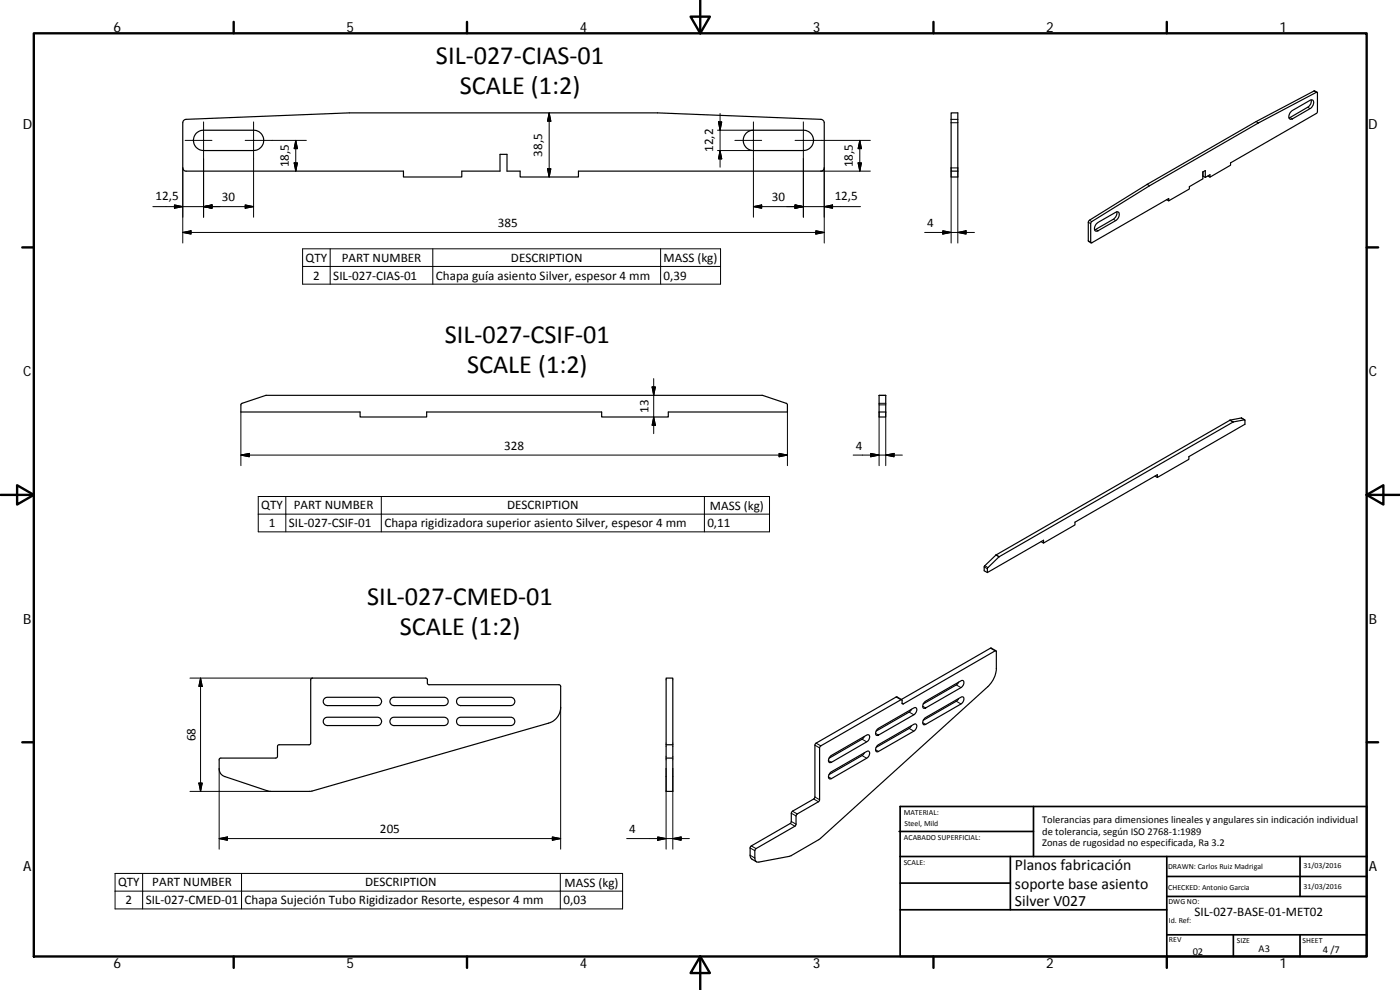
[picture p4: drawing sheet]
<svg xmlns="http://www.w3.org/2000/svg" width="420mm" height="297mm" viewBox="0 0 420 297" stroke-linecap="round" stroke-linejoin="round" font-family="sans-serif">
<g fill="none" stroke="#000" stroke-width=".36">
<path d="M55 36.2l.8-.4 49-1.9h92.5l49.1 1.9 .7 .4 .3 .6v13.6l-.4 .8-.7 .2h-72.7v1.7h-17.5v-1.7h-3.9v-5.1h-2.1v5.1h-11.5v1.7h-17.5v-1.7h-65.3l-.6-.2-.3-.8v-13.6zM285.4 33.9h2.1v17.5h-2.1zM377 36.5l-32.7 18.8M377 36.5l.7 .4M377.7 36.9l17.3-9.2 .4 .1v5.8l-.3 .4-25.8 14.9v.7l-6.2 3.5v-.7l-1.4 .8M377.7 36.9l-32.7 18.8M387.4 33.5l5.8-3.4a.76 .76 0 0 1 1 .1 .76 .76 0 0 1 0 1l-.8 1.3-5.5 3.2a.78 .78 0 0 1-1-.2 .78 .78 0 0 1 0-1zM393.5 30a2.09 2.09 0 0 1-1 2.2l-5.6 3.2M395.3 27.7l-.9-.4-17.4 9.2M58.9 40l.6-.5 1.2-.4h15.4a3 3 0 0 1 3 3 3 3 0 0 1-3 3.1h-15a3.1 3.1 0 0 1-2.8-1.9 3.1 3.1 0 0 1 .6-3.3zM223.9 40l.6-.5 1.2-.4h15.4a3 3 0 0 1 3.1 3 3 3 0 0 1-3.1 3.1h-15a3.1 3.1 0 0 1-2.8-1.9 3.1 3.1 0 0 1 .6-3.3zM285.4 51.4v1.7h2.1v-1.7"/>
<path d="M344.3 55.3l-17.6 11-.1 6 .8 .6M344.3 55.3l.7 .4M350.1 59.9l.6 .4M361 51.6v1.2l.7 .4M361.7 53.2v-2l-.7 .4v2.1l-4.1 2.3v.7l-6.2 3.6v-.7l-23.3 13.2-.1-5.7 .3-.6 17.4-10.8M362.5 52.8l.6 .3M329.1 67.1l5.7-3.4a.77 .77 0 0 1 1 .1 .77 .77 0 0 1 0 1l-.4 .8-.6 .6-5.3 3a.76 .76 0 0 1-1-.1 .76 .76 0 0 1 0-1zM335.1 63.6a2.21 2.21 0 0 1-1 2.2l-5.6 3.2M263.8 118.6h2v6.5h-2zM72.4 121.2l7.5-2.6h148.8l7.4 2.5 .2 .4v2.1h-35.7v1.5h-20v-1.5h-52.6v1.5h-19.9v-1.5h-35.8zM263.8 123.6h2M373.6 126l-1.1-.6-3.3 .6-70.3 40.5-3.5 3.5v1.3l.9 .5"/>
<path d="M346.6 142.9l.7 .4M296.4 170.4l3.4-3.3 70.2-40.5 3.6-.6v1.3l-16.8 9.7v.8l-9.5 5.5v-.9l-24.7 14.3v.8l-9.4 5.4v-.8l-16.9 9.7zM312.5 162.5l.7 .4M298.9 195.3l-1.6-.8-26.8 15.4M97.3 215.6l1-.4h15a1.25 1.25 0 0 1 1.2 1.3 1.25 1.25 0 0 1-1.2 1.2h-15a1.25 1.25 0 0 1-1.2-.7 1.25 1.25 0 0 1 .2-1.4zM97.3 209.6l1-.4h15a1.25 1.25 0 0 1 1.2 1.3 1.25 1.25 0 0 1-1.2 1.2h-15a1.26 1.26 0 0 1-1.2-.7 1.26 1.26 0 0 1 .2-1.4zM117.3 215.6l1-.4h15a1.25 1.25 0 0 1 1.2 1.3 1.25 1.25 0 0 1-1.2 1.2h-15a1.25 1.25 0 0 1-1.2-.7 1.25 1.25 0 0 1 .2-1.4zM117.3 209.6l1-.4h15a1.25 1.25 0 0 1 1.2 1.3 1.25 1.25 0 0 1-1.2 1.2h-15a1.26 1.26 0 0 1-1.2-.7 1.26 1.26 0 0 1 .2-1.4zM137.3 209.6l1-.4h15a1.25 1.25 0 0 1 1.2 1.3 1.25 1.25 0 0 1-1.2 1.2h-15a1.26 1.26 0 0 1-1.2-.7 1.26 1.26 0 0 1 .2-1.4zM137.3 215.6l1-.4h15a1.25 1.25 0 0 1 1.2 1.3 1.25 1.25 0 0 1-1.2 1.2h-15a1.25 1.25 0 0 1-1.2-.7 1.25 1.25 0 0 1 .2-1.4zM263.3 218.8l11-6.4a.67 .67 0 0 1 .8 .2 .67 .67 0 0 1-.1 .9l-.7 1-10.7 6.1a.66 .66 0 0 1-.8-.2 .66 .66 0 0 1 .1-.9zM270.6 209.9l-1.6-.8-24.2 14-.2 .4-.2 16-6.8 4.1-.1 3-.3 .4-11.9 7-.1 3.1 .4 .7 1.4 .8"/>
<path d="M273.5 212.8l-.7 .9-9.9 5.7M273.5 217.7l-.7 .9-9.9 5.6M277.6 210.5l10.8-6.2a.67 .67 0 0 1 .9 .2 .67 .67 0 0 1-.1 .9l-.8 .9-10.6 6.1a.66 .66 0 0 1-.9-.2 .66 .66 0 0 1 .1-.9zM277.6 215.4l10.8-6.2a.66 .66 0 0 1 .9 .2 .66 .66 0 0 1-.1 .9l-.8 .9-10.6 6.1a.67 .67 0 0 1-.9-.2 .67 .67 0 0 1 .1-.9zM287.7 204.7l-.7 .8-9.9 5.7M287.7 209.6l-.5 .7-10.1 5.8M65.8 227.6l.5-.1h16.5l.5-.6v-3l.3-.4 9.5-.1 .1-.5v-18.9l.4-.5h34.2l.4 .3 .1 1.3 .5 .3h39l.5 .6v6.2a5 5 0 0 1-3.7 4.8l-71.4 20.4h-12.6l-13.1-4.4a2.37 2.37 0 0 1-1.7-2.3zM199.9 223.5v-20h2v20M199.9 227.5v9.9h2v-9.9M199.9 223.5v4M199.9 223.5h2M199.9 227.5h2"/>
<path d="M201.9 223.5v4M246.1 224l24.3-14 .3 .1v1l.4 .1 27.7-15.9 .2 .1v5.2a8.1 8.1 0 0 1-2.5 5.4l-50.5 45.8-8.8 5-9.4 1.9a1.04 1.04 0 0 1-1.3-1.2v-2.3l.3-.5 11.8-6.8 .3-.6v-2.5l.3-.5 6.7-4.1zM249.3 231.7l10.8-6.2a.67 .67 0 0 1 .9 .2 .67 .67 0 0 1-.1 .9l-.8 .9-10.6 6.1a.66 .66 0 0 1-.9-.2 .66 .66 0 0 1 .2-.9zM249.3 226.8l10.8-6.2a.67 .67 0 0 1 .9 .2 .67 .67 0 0 1-.1 .9l-.8 .9-10.6 6.1a.67 .67 0 0 1-.9-.2 .67 .67 0 0 1 .2-.9zM259.4 225.9l-.7 .8-9.9 5.7M259.4 221l-.7 .8-9.9 5.7M263.3 223.7l11-6.4a.66 .66 0 0 1 .8 .2 .66 .66 0 0 1-.1 .9l-.7 1-10.7 6.1a.67 .67 0 0 1-.8-.2 .67 .67 0 0 1 .1-.9z"/>
</g>
<g fill="none" stroke="#000" stroke-width=".3">
<path d="M61.1 36.6v28.6M76.1 36.6v28.6M164.8 33.9v19.2M164.8 33.9l.5 2.5h-1zM215.3 39.1h10.7M215.6 36.6h1l-.5 2.5zM216.1 34.1v16.1M226.1 36.6v28.6M241.1 36.6v28.6M285.4 36.8h2.1M285.4 35.8h2.1M387.2 35.3l.7 .4"/>
<path d="M392.5 32.2l.7 .4M394.3 27.3l.7 .4M54.9 50.4v22.5M55.6 42.1h8M88.3 48.9h1l-.5 2.5zM88.8 42.1v9.3M88.8 42.1l.5 2.5h-1zM91.9 42.1h-18.3M164.3 50.6h1l-.5 2.5zM215.3 45.2h10.7M216.1 45.2l.5 2.5h-1zM220.5 42.1h8.1"/>
<path d="M246.3 51.4h14.9M247.4 50.4v22.5M257.5 48.9h1l-.5 2.5zM258 42.1v9.3M258 42.1l.5 2.5h-1zM261.2 42.1h-22.6M45.9 62h30.2M52.4 61.5l2.5 .5-2.5 .5zM54.9 69.7l2.4-.5v1zM54.9 69.7h192.5M61.1 62l2.5-.5v1zM73.6 61.5l2.5 .5-2.5 .5z"/>
<path d="M90.8 74.7h125.4v10.6h-125.4zM90.8 79.9h125.4M99.1 74.7v10.6M129.9 74.7v10.6M198.3 74.7v10.6M226.1 62l2.5-.5v1zM226.1 62h32.1M238.6 61.5l2.5 .5-2.5 .5zM244.8 69.2l2.6 .5-2.6 .5zM247.4 62l2.5-.5v1zM277.5 69.7h14.9M282.9 69.2l2.5 .5-2.5 .5z"/>
<path d="M285.4 72.9v-22.5h2.1v22.5M287.5 69.7l2.4-.5v1zM326.6 72.2l.7 .4M326.6 66.7l.7 .4M327 66.1l.6 .4M328.8 68.8l.7 .4M334.1 65.8l.7 .4M195.7 116.1h1l-.5 2.5zM196.2 113.6v16.5M263.8 118.6h2M72.3 136.5l2.5-.5v1.1zM72.3 136.5h164"/>
<path d="M72.3 123.6v16.1M196.2 125.1l.5 2.5h-1zM233.8 136l2.5 .5-2.5 .6zM236.3 123.6v16.1M256 136.5h14.8M261.3 136l2.5 .5-2.5 .6zM263.8 121.5h2M263.8 121h2M263.8 123.6v16.1M265.8 136.5l2.5-.5v1.1zM265.8 123.6v16.1M369.1 126.1l.9 .5"/>
<path d="M369.2 126l.9 .6M372.5 125.4l1 .6M77.5 154.3h153.4M77.5 149h153.4v10.6h-153.4zM85.8 149v10.6M114.4 149v10.6M211.4 149v10.6M295.4 170.1l.9 .5M295.6 169.7l.9 .6M298.9 166.5l.9 .6M298.9 166.5l1 .5M297.3 194.5l1.4 .8"/>
<path d="M57 203.5h36.8M60.2 203.5v33.9M60.2 203.5l.5 2.5h-1zM168.3 212.2v42.6M269 209.1l1.4 .9M270.7 211l.4 .2M272.8 213.7l1.5 .8M272.8 218.6l1.5 .8M276.9 211.9l.9 .5M276.9 216.8l.9 .5M287 205.5l1.4 .8M287 210.4l1.4 .8"/>
<path d="M57 237.4h24.2M59.7 234.9h1l-.5 2.5zM65.8 230.7v24.1M199.9 230.7v24.1M201.9 230.7v24.1M244.2 239.7l1.4 .9M244.6 239.1l1.4 .8M244.6 223.6l1.4 .8M244.9 223l1.4 .8M248.6 233.1l.9 .5M248.6 228.2l.9 .5M258.7 226.7l1.4 .8"/>
<path d="M258.7 221.8l1.4 .8M262.8 220l.8 .6M262.8 225l.8 .5M65.8 251.6h102.5M65.8 251.6l2.5-.5v1zM165.8 251.1l2.5 .5-2.5 .5zM188.1 251.6h18.8M197.4 251.1l2.5 .5-2.5 .5zM201.9 251.6l2.5-.5v1zM225.1 256.6l1.4 .9M225.1 254.4l1.4 .8M225.5 253.8l1.4 .8"/>
<path d="M237.2 247.1l1.4 .8M237.5 244l1.4 .8M237.5 246.5l1.4 .8M237.8 243.4l1.5 .8M34.5 262.1h152.3v10.6h-152.3zM34.5 267.4h152.3M42.8 262.1v10.6M72.5 262.1v10.6M168.2 262.1v10.6"/>
</g>
<g fill="none" stroke="#000" stroke-width=".71">
<path d="M10.1 10h400.1v277h-400.1zM70.1 6.6v3.4M140.2 6.6v3.4M207.3 5h5.8l-2.9 5zM210.2 0v10M280.2 6.6v3.4M350.2 6.6v3.4M6.7 74.2h3.4M410.2 74.2h3.4M.2 148.5h9.9M5.1 145.6l5 2.9-5 2.9zM410.2 148.5l5-2.9v5.8z"/>
<path d="M410.2 148.5h9.9M6.7 222.7h3.4M410.2 222.7h3.4M70.1 287v3.4M140.2 287v3.4M210.2 287l2.9 5h-5.8zM210.2 287v10M280.2 287v3.4M350.2 287v3.4"/>
</g>
<g fill="none" stroke="#000" stroke-width=".51">
<path d="M269.8 249.5h40.4M270.1 257h140.1M270.1 242h140.1v45h-140.1zM303.2 257v16M310.2 242v15M350.2 257v30M390.2 257v12M270.1 273h80.1M270.1 265h33.1M350.2 269h60M350.2 263h60M350.2 280.5h60"/>
<path d="M370.2 280.5v6.5M390.2 280.5v6.5"/>
</g>
<g fill="#000" stroke="#000" stroke-width=".3">
<path d="M164.8 33.9l.5 2.5h-1zM215.6 36.6h1l-.5 2.5zM88.3 48.9h1l-.5 2.5zM88.8 42.1l.5 2.5h-1zM164.3 50.6h1l-.5 2.5zM216.1 45.2l.5 2.5h-1zM257.5 48.9h1l-.5 2.5zM258 42.1l.5 2.5h-1zM52.4 61.5l2.5 .5-2.5 .5zM54.9 69.7l2.4-.5v1zM61.1 62l2.5-.5v1zM73.6 61.5l2.5 .5-2.5 .5z"/>
<path d="M226.1 62l2.5-.5v1zM238.6 61.5l2.5 .5-2.5 .5zM244.8 69.2l2.6 .5-2.6 .5zM247.4 62l2.5-.5v1zM282.9 69.2l2.5 .5-2.5 .5zM287.5 69.7l2.4-.5v1zM195.7 116.1h1l-.5 2.5zM72.3 136.5l2.5-.5v1.1zM196.2 125.1l.5 2.5h-1zM233.8 136l2.5 .5-2.5 .6zM261.3 136l2.5 .5-2.5 .6zM265.8 136.5l2.5-.5v1.1z"/>
<path d="M60.2 203.5l.5 2.5h-1zM59.7 234.9h1l-.5 2.5zM65.8 251.6l2.5-.5v1zM165.8 251.1l2.5 .5-2.5 .5zM197.4 251.1l2.5 .5-2.5 .5zM201.9 251.6l2.5-.5v1z"/>
</g>
<g font-size="7.9">
<text x="130.8" y="19.2">SIL‐027‐CIAS‐01</text>
<text x="138" y="28.2">SCALE (1:2)</text>
<text x="133.5" y="102.9">SIL‐027‐CSIF‐01</text>
<text x="140.2" y="111.9">SCALE (1:2)</text>
<text x="110.2" y="181.7">SIL‐027‐CMED‐01</text>
<text x="120" y="190.7">SCALE (1:2)</text>
</g>
<g font-size="4.7">
<text x="304.6" y="261.2">Planos fabricación</text>
<text x="304.6" y="266.6">soporte base asiento</text>
<text x="304.6" y="272">Silver V027</text>
</g>
<g font-size="4.2">
<text x="34" y="9.6">6</text>
<text x="104" y="9.6">5</text>
<text x="174" y="9.6">4</text>
<text x="244" y="9.6">3</text>
<text x="314" y="9.6">2</text>
<text x="384" y="9.6">1</text>
<text x="6.8" y="38.7">D</text>
<text x="410.6" y="38.7">D</text>
<text x="7" y="112.9">C</text>
<text x="410.8" y="112.9">C</text>
<text x="7" y="187.1">B</text>
<text x="410.8" y="187.1">B</text>
<text x="7" y="261.3">A</text>
<text x="410.8" y="261.3">A</text>
<text x="34" y="290.4">6</text>
<text x="104" y="290.4">5</text>
<text x="174" y="290.4">4</text>
<text x="244" y="290.4">3</text>
<text x="314" y="290.4">2</text>
<text x="384" y="290.4">1</text>
</g>
<g font-size="3.9">
<text x="162.8" y="47" transform="rotate(-90 162.8 47)">38,5</text>
<text x="214" y="45.6" transform="rotate(-90 214 45.6)">12,2</text>
<text x="86.7" y="50.2" transform="rotate(-90 86.7 50.2)">18,5</text>
<text x="256" y="50.2" transform="rotate(-90 256 50.2)">18,5</text>
<text x="46.7" y="59.9">12,5</text>
<text x="250.5" y="59.9">12,5</text>
<text x="66.6" y="60.5">30</text>
<text x="231.6" y="60.5">30</text>
<text x="149.4" y="68.2">385</text>
<text x="278.2" y="68.2">4</text>
<text x="91.7" y="78.6">QTY</text>
<text x="94" y="83.9">2</text>
<text x="100" y="83.9">SIL‐027‐CIAS‐01</text>
<text x="102.5" y="78.5">PART NUMBER</text>
<text x="130.8" y="84">Chapa guía asiento Silver, espesor 4 mm</text>
<text x="153.3" y="78.6">DESCRIPTION</text>
<text x="199.2" y="78.7">MASS (kg)</text>
<text x="199.2" y="83.9">0,39</text>
<text x="194.6" y="123.9" transform="rotate(-90 194.6 123.9)">13</text>
<text x="151.3" y="135">328</text>
<text x="256.8" y="135">4</text>
<text x="78.4" y="152.9">QTY</text>
<text x="88.2" y="152.8">PART NUMBER</text>
<text x="152.2" y="152.9">DESCRIPTION</text>
<text x="213.1" y="153">MASS (kg)</text>
<text x="80.7" y="158.2">1</text>
<text x="86.7" y="158.2">SIL‐027‐CSIF‐01</text>
<text x="115.3" y="158.3">Chapa rigidizadora superior asiento Silver, espesor 4 mm</text>
<text x="212.3" y="158.2">0,11</text>
<text x="58.6" y="222.4" transform="rotate(-90 58.6 222.4)">68</text>
<text x="114" y="250">205</text>
<text x="188.8" y="250.1">4</text>
<text x="35.4" y="266">QTY</text>
<text x="45.7" y="266">PART NUMBER</text>
<text x="109.6" y="266">DESCRIPTION</text>
<text x="169.4" y="266.1">MASS (kg)</text>
<text x="37.7" y="271.3">2</text>
<text x="43.7" y="271.3">SIL‐027‐CMED‐01</text>
<text x="73.4" y="271.4">Chapa Sujeción Tubo Rigidizador Resorte, espesor 4 mm</text>
<text x="169.1" y="271.3">0,03</text>
<text x="358.5" y="274.9">SIL‐027‐BASE‐01‐MET02</text>
</g>
<g font-size="3.1">
<text x="312.8" y="246.8">Tolerancias para dimensiones lineales y angulares sin indicación individual</text>
<text x="312.8" y="250.4">de tolerancia, según ISO 2768‐1:1989</text>
<text x="312.8" y="254">Zonas de rugosidad no especificada, Ra 3.2</text>
<text x="357.9" y="286.4">02</text>
<text x="377.7" y="285.6">A3</text>
<text x="397" y="285.9">4 /7</text>
</g>
<g font-size="2.4">
<text x="271.2" y="244.4">MATERIAL:</text>
<text x="271.3" y="251.9">ACABADO SUPERFICIAL:</text>
<text x="271.4" y="247.9">Steel, Mild</text>
<text x="271.2" y="259.7">SCALE:</text>
<text x="350.6" y="260.8">DRAWN: Carlos Ruiz Madrigal</text>
<text x="391.2" y="260.6">31/03/2016</text>
<text x="350.6" y="267">CHECKED: Antonio Garcia</text>
<text x="391.2" y="266.6">31/03/2016</text>
<text x="350.7" y="271.4">DWG NO:</text>
<text x="350.8" y="276.8">Id. Ref:</text>
<text x="350.8" y="282.8">REV</text>
<text x="371.2" y="282.9">SIZE</text>
<text x="390.9" y="282.9">SHEET</text>
</g>
</svg>
